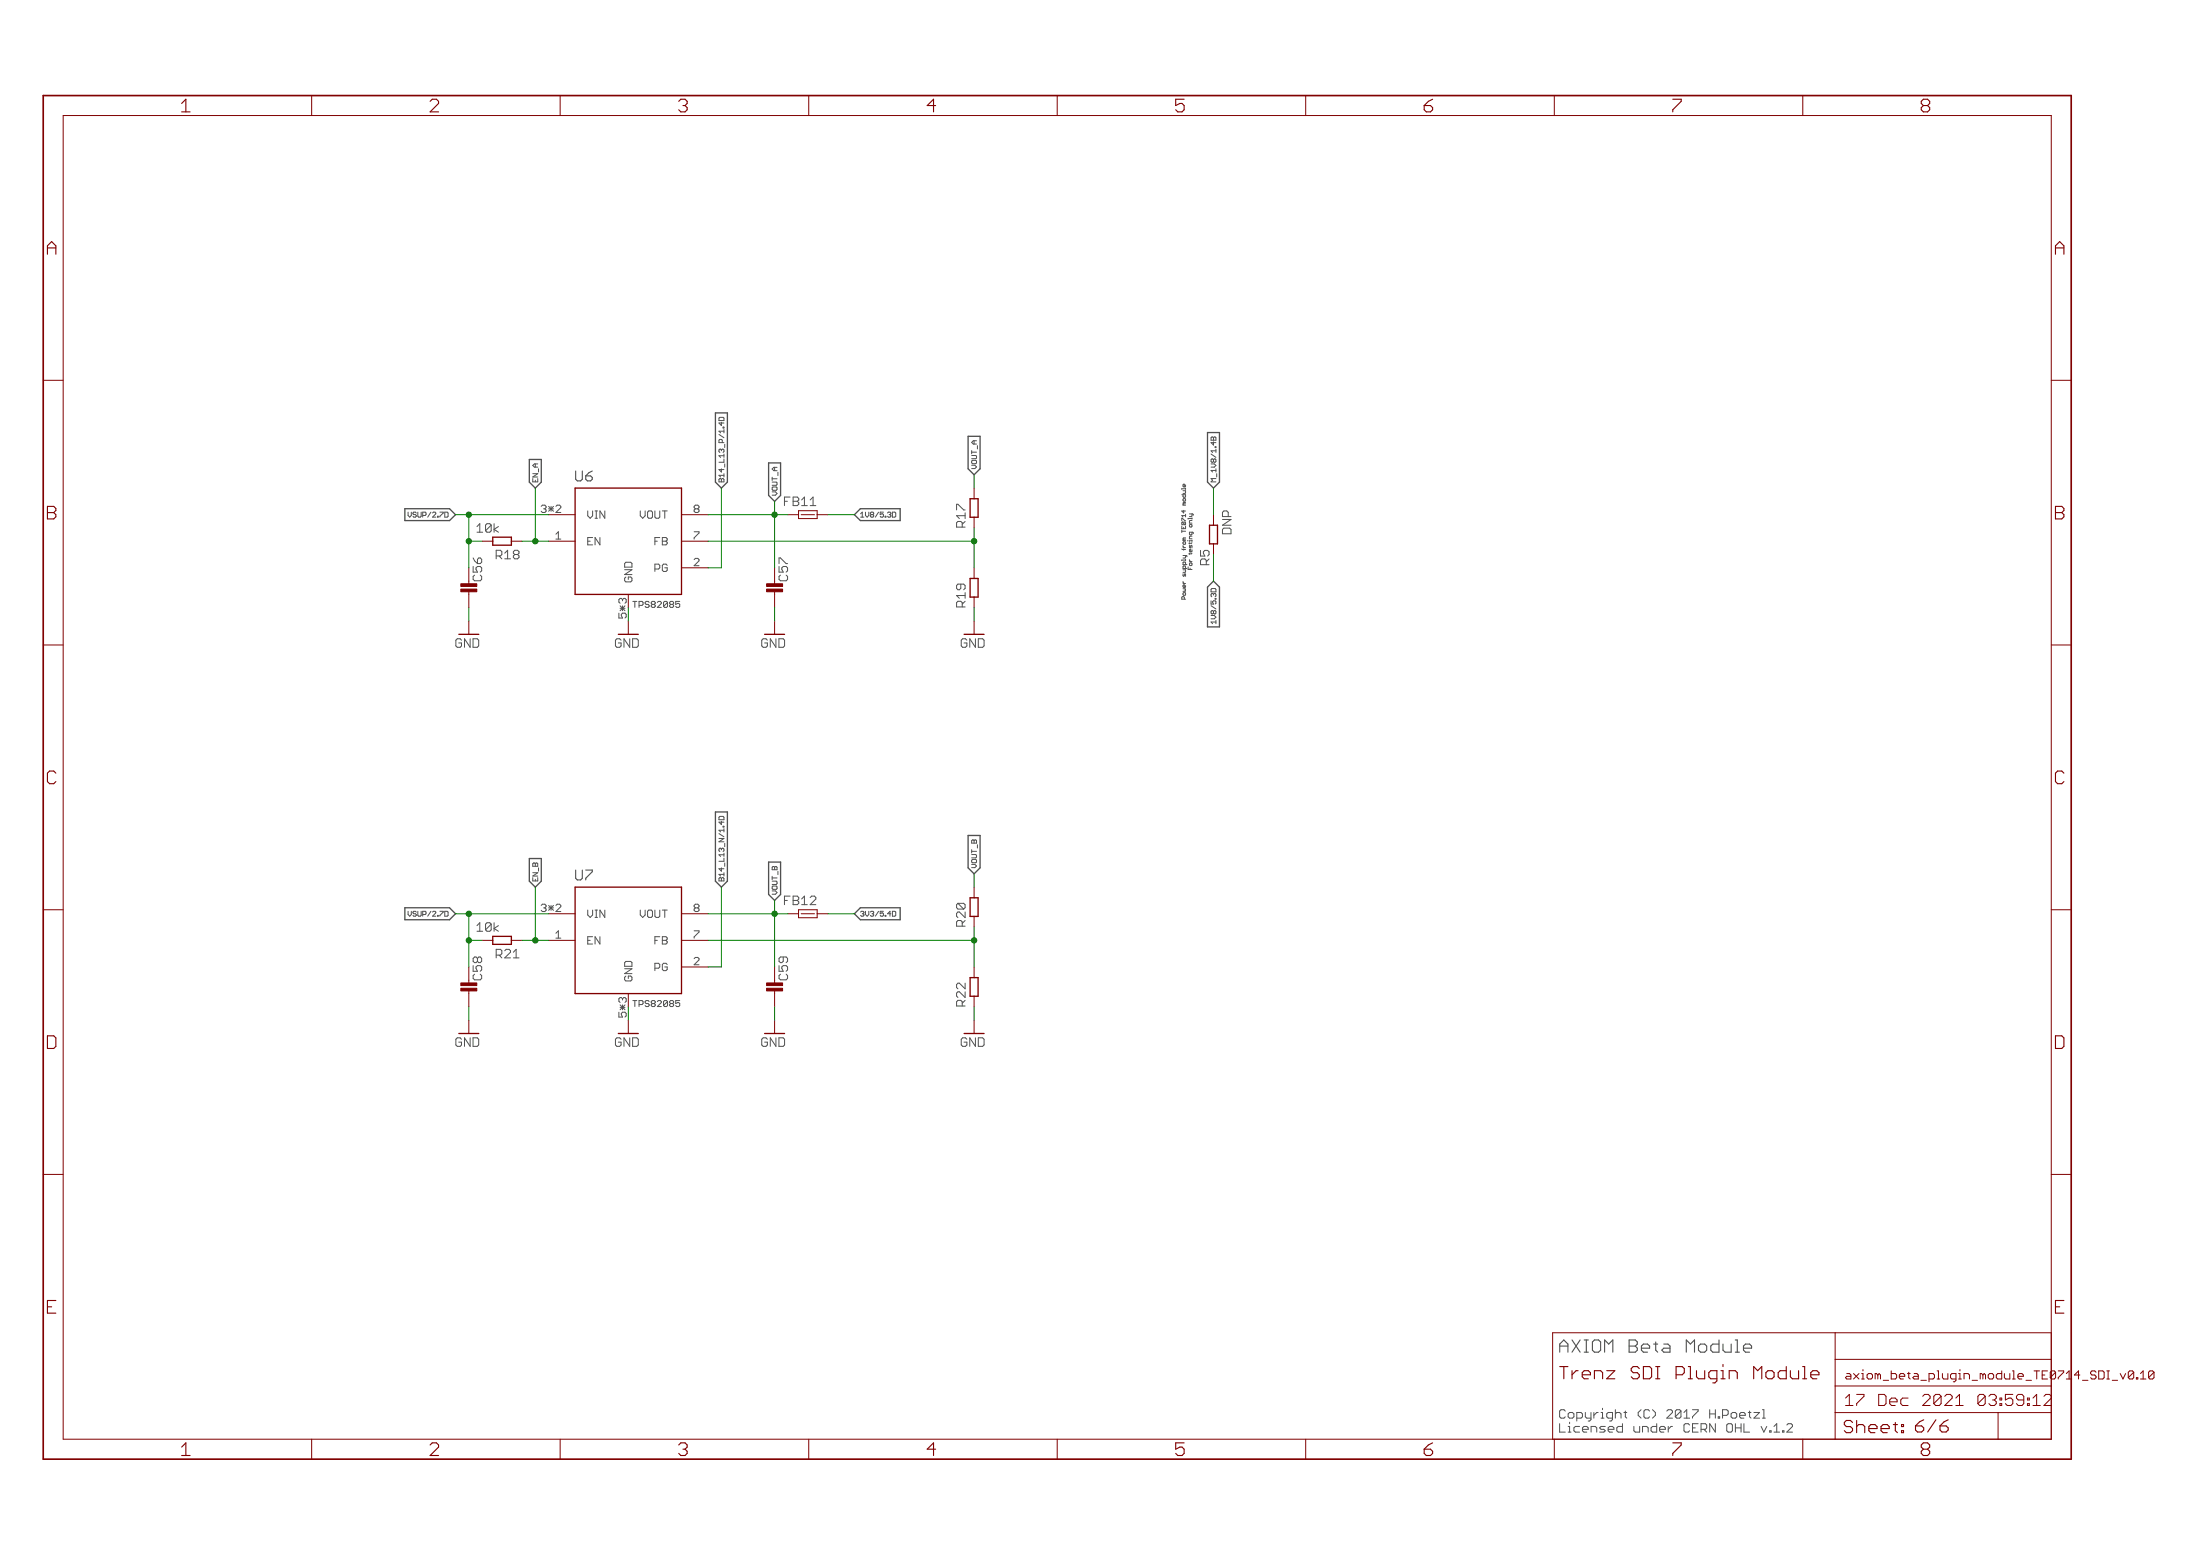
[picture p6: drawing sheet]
<svg xmlns="http://www.w3.org/2000/svg" width="420mm" height="297mm" viewBox="0 0 420 297" stroke-linecap="round" stroke-linejoin="round" font-family="sans-serif">
<path d="M109.9 89.9v1.6l.4 .3h.6M109.9 166.1v1.6l.4 .3h.6M297.9 257h1.5M298.7 255.8l-.8 .8v1.5" fill="none" stroke="#505050" stroke-width=".21"/>
<g fill="none" stroke="#505050" stroke-width=".19">
<path d="M137.3 79.8l.2-.1h.6l.2 .1v.5h-1zM77.9 97.8v.6l.4 .3 .2-.3v-.6M78.9 98.6l.1 .1h.3M79.3 97.8h-.3l-.1 .1 .1 .3h.3M101.7 91.4v.6h1v-.6M101.7 90.4h1l-1 .7h1M102.2 88.6v.6M102.2 91.7v.3M102.7 88.6h-.6l-.4 .3 .4 .3h.6M102.8 89.5v.6M103.4 96.7l.2-.3h.5l.2 .3v.2l-.2 .2M103.8 97.1h.3"/>
<path d="M104.1 97.1l.2 .3v.2l-.2 .2h-.5l-.2-.2M112.2 97.5v1l.5 .4 .5-.4M122.3 97.5v1l.4 .4M132.8 97.1l-.2-.2v-.2l.2-.3h.5l.2 .3v.2l-.2 .2M132.8 97.1l-.2 .3v.2l.2 .2h.5l.2-.2v-.2l-.2-.3M132.8 97.1h.5M137.3 88.2h1M137.3 82.9l1 .7M137.8 91.5l-.3-.1-.2 .1v.5h1M137.8 85.9l-.2-.2-.3 .2v.3l.2 .2M137.8 91.5l.1-.1 .4 .1M137.8 80.6v.6l-.5-.4h1"/>
<path d="M137.8 85.9v.2M137.8 89.5v.6l-.5-.5h1M137.8 91.5v.5M137.8 85.9l.1-.2 .4 .2M137.9 84.5v-.5l-.1-.1-.5 .1v.5h1M138.3 90.7h-1l.3 .4M138.3 87h-1l.3 .3M138.3 86.2l-.2 .2M138.3 82.3h-1l.3 .3M138.3 81.5h-.2v.2h.2M147.5 93.9h.6l.3 .3-.3 .3h-.6M147.5 91.1v.6"/>
<path d="M147.5 92h.8l.1 .2v.3l-.1 .1h-.8M147.5 91.4h.9M147.6 93h.7l.1 .1v.3l-.1 .2h-.7l-.1-.2v-.3zM147.9 89.2v.7M148.4 89.2h-.6l-.3 .3 .3 .4h.6M148.6 90.1v.7M149.8 95.7h.6M150.9 94.9h-1.1v1.6M164.4 98.1l.3-.3v.9M164.4 98.7h.6M165.3 97.8v.6l.3 .3M182.7 97.3v-1h.2l1.1 1"/>
<path d="M183.5 99.5h-.6l-.2 .3v.8h1.6M184.3 98.4h-1.6l.5 .6M185.6 88.8h.6l.3 .3-.3 .4h-.6M185.6 86v.6M185.6 87h.8l.1 .1v.3l-.1 .2h-.8M185.6 86.3h.9M185.7 87.9h.7l.1 .1v.3l-.1 .2h-.7l-.1-.2v-.3zM186 84.1v.7M186.5 84.1h-.6l-.3 .4 .3 .3h.6M186.7 85.1v.6M225.7 99.4v-.5l.7 .5M225.7 94.4h.7l-.1 .5-.4-.1v-.4"/>
<path d="M225.8 99.7l-.1 .1 .1 .4h.5M225.8 99.7h.5l.1 .1-.1 .4M225.8 99.7l.5 .5M225.9 93.7h.5l-.1 .5h-.4M225.9 95.3l.4-.1 .1 .3-.3 .2zM226.1 96.2l-.2 .2h.5M226.1 97.4v.5l-.4-.3h.7M226.1 96.2h.3M226.4 93.3h-.7v.1M226.4 92.6l-.1 .3-.4-.1v-.2l.3-.2v.5M226.4 93.2v.2M226.4 98.2v.5"/>
<path d="M226.4 98.4h-.7l.2 .3M226.4 95.9h-.3l-.2 .2 .2 .1M231.3 88.6h.6l.3 .3-.3 .3h-.6M231.3 86.7l.9 .6M231.8 83.6l-.4-.2-.1 .2v.4h.9M231.8 87.8l-.2-.2-.3 .2v.3l.1 .1 .4-.1M231.8 83.6v.4M231.8 84.3v.7l-.5-.5h.9M231.8 87.8v.3M231.8 88.1l.1 .1 .3-.1M231.8 87.8l.1-.2 .3 .2M231.8 83.6l.1-.2 .3 .2"/>
<path d="M232.2 91.4h-.9l.3 .3-.3 .3h.9M232.2 85.3h-.1v.1h.1M232.2 89.8h-.9l.3 .3M232.2 86.1h-.9l.3 .3M233.5 99.2h1.6l-1.6 1.1h1.6M234.3 97.5h-.6l-.2 .3v.8h1.6M90.4 108.1v1.1h.8M90.4 106.5l.2 .6 .6 .5M90.6 109.8l-.2 .2v.6l.2 .3h1.1M91.1 100.5l.5-.5v1.6M91.1 101.6h1.1M94.8 106.1h.8"/>
<path d="M95.3 106.1l.5 .6M95.6 105.1h-.8v1.6M106.2 102.9h.9M106.2 102l.4-.5v1.4M112.2 103.3h.5M113.2 102.6h-1v1.4h1M118.2 117.1v.9h.7l-.2-.5v-.2l.2-.2M118.4 115.7l1 .9M118.4 116.1h1M118.9 114.5l-.2-.3h-.3l-.2 .3v.4l.2 .3M119.3 108.8h1.4l-1.4 .9h1.4M119.4 115.7l-1 .9"/>
<path d="M119.5 110.2l-.2 .2v.4l.2 .3h1M120.5 107.3h-1l-.2 .3v.7h1.4M122 115.6h.6M122.6 114.8h-.6v1.2M125.1 103.3h.4M126 102.6h-.9v1.4M126 107.9l-.2-.2h-.7v1.4M126 108.4l-.2 .2h-.7M132.6 106.8l.2-.2h.5l.2 .2v.3l-.9 .9h.9M132.6 101.5h.9M133.5 101.7l-.9 1v.2M148.8 108.1v1.1h.8"/>
<path d="M148.8 107.6v-1.1h.3l1 1.1M149.1 109.8l-.3 .2v.6l.3 .3h1M183.5 114.8h-.6l-.2 .2v.9h1.6M184 111.5h-1.1l-.2 .3v.5l.2 .3h.3M184.3 113.7h-1.6l.5 .5M225.7 100.4v.5h.7v-.5M225.7 101.2v.5M225.7 104.8l.7 .1M225.7 101.4h.7M225.9 109.5l.2 .5 .1-.4 .1-.1 .1 .1v.4M225.9 103.5l.4-.1 .1 .4-.3 .1zM225.9 108.8h.5v.4l-.5 .1"/>
<path d="M225.9 113.3l.4-.2 .1 .4-.3 .1zM225.9 112.4h.4l.1 .1-.1 .4h-.4M225.9 104.2l.3 .3M225.9 111l.3 .4M225.9 111.4h.5M225.9 106h.6l.2 .3M225.9 104.5h.5M226.1 102.9l-.2 .3h.5M226.1 100.7v.2M226.1 104.8v.2M226.1 102.9h.3M226.2 114.4v-.4l-.4-.1-.1 .5h.7"/>
<path d="M226.4 106.9h-.7v.1M226.4 111.8l-.1 .3h-.2l-.2-.3 .3-.1v.4M226.4 106l-.1 .5h-.4M226.4 106.8v.2M226.4 107.8l-.1-.5-.4 .1v.4h.8M226.4 108.5l-.1-.5-.4 .2v.3h.8M226.4 102.7h-.3l-.2 .1 .2 .1M229.3 105.1v1.1h.8M230.1 106.7h-.5l-.3 .3v.8h1.6M231.3 117.5h.6l.3 .3-.3 .3h-.6M231.3 114.7v.6h.5l-.2-.3 .2-.3h.3l.1 .2M231.3 115.6l.9 .6"/>
<path d="M231.8 116.7l-.2-.1-.3 .1 .1 .5 .4-.2M231.8 113.5l-.2-.2-.3 .2v.3l.1 .1M231.8 116.7l.1-.1 .3 .1M231.8 117l.1 .2 .3-.2M231.8 113.5v.1M231.8 116.7v.3M231.8 113.5l.1-.2 .3 .2M232.2 114.2h-.1v.2h.1M232.2 118.7h-.9l.3 .4M232.2 112.5l-.1-.1h-.7l-.1 .1v.5h.9M232.2 115.2l-.1 .1M232.2 113.8l-.1 .1"/>
<path d="M234.8 100.8h-1.1l-.2 .3v.8h1.6M87.6 122.7h.5M87.9 121.9h-.6l-.2 .3v1.1l.2 .3h.6M118.1 122.7h.5M118.3 121.9h-.5l-.3 .3v1.1l.3 .3h.5M146 122.7h.6M146.3 121.9h-.5l-.3 .3v1.1l.3 .3h.5M184.1 122.7h.6M184.4 121.9h-.5l-.3 .3v1.1l.3 .3h.5M137.3 159.1l1 .6M137.5 155.9h.6l.2 .1v.5h-1v-.5zM137.8 156.8v.6l-.5-.4h1"/>
<path d="M138.3 157.7h-.2v.2h.2M138.3 158.5h-1l.3 .3M77.9 174v.6l.4 .3 .2-.3v-.6M78.9 174.8l.1 .1h.3M79.3 174h-.3l-.1 .1 .1 .3h.3M91.1 176.7l.5-.6v1.7M91.1 177.8h1.1M101.7 164.9l.2-.2 .3 .2 .3-.2 .2 .2v.5h-1zM101.7 167.5v.7h1v-.7M101.7 166.6h1l-1 .6h1M102.2 164.9v.5M102.2 167.9v.3"/>
<path d="M102.8 165.7v.6M103.4 172.8l.2-.2h.5l.2 .2v.3l-.2 .2M103.8 173.3h.3M104.1 173.3l.2 .2v.3l-.2 .2h-.5l-.2-.2M106.2 178.2l.4-.5v1.4M106.2 179.1h.9M112.2 173.7v1l.5 .4 .5-.4M112.2 179.5h.5M113.2 178.8h-1v1.4h1M122.3 173.7v1l.4 .4M125.1 179.5h.4M126 178.8h-.9v1.4"/>
<path d="M132.6 177.7h.9M132.8 173.3l-.2-.2v-.3l.2-.2h.5l.2 .2v.3l-.2 .2M132.8 173.3l-.2 .2v.3l.2 .2h.5l.2-.2v-.3l-.2-.2M132.8 173.3h.5M133.5 177.9l-.9 1v.2M137.3 164.4h1M137.3 160.1h1l-1 .6h1M137.8 167.7l-.3-.2-.2 .2v.5h1M137.8 162.1l-.2-.2-.3 .2v.3l.2 .2M137.8 162.1v.1M137.8 165.7v.6l-.5-.5h1M137.8 167.7v.5"/>
<path d="M137.8 167.7l.1-.2 .4 .2M137.8 162.1l.1-.2 .4 .2M138.3 166.9h-1l.3 .3M138.3 163.2h-1l.3 .3M138.3 162.4l-.2 .2M147.5 165.6l.1-.2 .3 .2 .4-.2 .1 .2v.4h-.9zM147.5 167.3v.6M147.5 168.2h.8l.1 .2-.1 .4h-.8M147.5 170.1h.6l.3 .3-.3 .3h-.6M147.5 167.6h.9M147.6 169.1h.7l.1 .5-.1 .2h-.7l-.1-.2zM147.9 165.6v.4"/>
<path d="M148.6 166.3v.7M149.8 171.9h.6M150.9 171.1h-1.1v1.6M164.4 174.1l.1-.1h.3l.2 .1-.2 .3M164.7 174.4h.1M164.8 174.4l.2 .2-.2 .3h-.3l-.1-.1M165.3 174v.6l.3 .3M182.9 172.4l1.1 1.1h-1.1l-.2-.2v-.6zM182.9 172.4h1.1M183.2 174.1h-.3l-.2 .3v.5l.2 .3M183.5 175.7h-.6l-.2 .3v.8h1.6M185.6 160.5l.1-.2 .3 .2 .4-.2 .1 .2v.5h-.9z"/>
<path d="M185.6 162.2v.6M185.6 163.1h.8l.1 .2-.1 .5h-.8M185.6 165h.6l.3 .3-.3 .3h-.6M185.6 162.5h.9M185.7 164.1h.7l.1 .4-.1 .2h-.7l-.1-.2zM186 160.5v.5M186.7 161.3v.6M87.6 198.9h.5M87.9 198.1h-.6l-.2 .3v1.1l.2 .2h.6M90.4 184.3v1.1h.8M90.6 186l-.2 .2v.6l.2 .2h1.1M90.9 182.7h-.3l-.2 .3v.5l.2 .3h.3"/>
<path d="M94.8 182.3h.8M95.3 182.3l.5 .6M95.6 181.2h-.8v1.7M118.1 198.9h.5M118.2 193.2v1h.7l-.2-.5v-.2l.2-.3M118.3 198.1h-.5l-.3 .3v1.1l.3 .2h.5M118.4 191.8l1 1M118.4 192.3h1M118.9 190.7l-.2-.3h-.3l-.2 .3v.4l.2 .3M119.3 184.9h1.4l-1.4 1h1.4M119.4 191.8l-1 1M119.5 186.3l-.2 .3v.4l.2 .3h1"/>
<path d="M120.5 183.5h-1l-.2 .3v.7h1.4M122 191.8h.6M122.6 191h-.6v1.2M126 184.1l-.2-.2h-.7v1.4M126 184.6l-.2 .2h-.7M132.6 183l.2-.2h.5l.2 .2v.2l-.9 1h.9M146 198.9h.6M146.3 198.1h-.5l-.3 .3v1.1l.3 .2h.5M148.8 184.3v1.1h.8M149.1 186l-.3 .2v.6l.3 .2h1M150.1 182.7h-1l-.3 .3v.5l.3 .3h.2M183.2 187.7h-.3l-.2 .3v.5l.2 .3"/>
<path d="M183.2 189.3h-.3l-.2 .3v.5l.2 .3M183.5 191h-.6l-.2 .2v.8h1.6M184.1 198.9h.6M184.4 198.1h-.5l-.3 .3v1.1l.3 .2h.5M297.9 271.8v1.6h1M298.7 269.1h-.6l-.2 .3v1.1l.2 .2h.6M335 269.6h1l-1 1.1M336.6 269.1h.3v1.6M340.4 273.1h.3v.3h-.3zM341.2 272l.3-.2h.6l.2 .2v.3l-1.1 1.1h1.1"/>
</g>
<g fill="none" stroke="#505050" stroke-width=".25">
<path d="M136.6 78.8h2.3v13.2l-1.1 1.2-1.2-1.2zM87 98.3l-1.1-1.2h-8.6v2.3h8.6M101.1 87.7h2.3v4.3l-1.2 1.2-1.1-1.2zM146.8 88.4h2.3v6.2l-1.2 1.1-1.1-1.1zM163.2 98.3l1.1-1.2h7.6v2.3h-7.6zM184.9 83.3h2.3v6.2l-1.2 1.1-1.1-1.1zM230.6 82.6h2.3v9.4l-1.1 1.2-1.2-1.2zM231.8 110.9l1.1 1.2v7.6h-2.3v-7.6zM136.6 155h2.3v13.2l-1.1 1.2-1.2-1.2zM184.9 159.5h2.3v6.2l-1.2 1.1-1.1-1.1zM77.3 173.3h8.6l1.1 1.1-1.1 1.2h-8.6zM101.1 163.9h2.3v4.3l-1.2 1.2-1.1-1.2z"/>
<path d="M146.8 164.6h2.3v6.2l-1.2 1.1-1.1-1.1zM164.3 173.3h7.6v2.3h-7.6l-1.1-1.2z"/>
</g>
<g fill="none" stroke="#800000" stroke-width=".21">
<path d="M35.5 18.9l-.8 .8M83.4 18.9h-.9l-.4 .4M83.8 19.7l-1.7 1.7h1.7M130.8 18.9h-.8l-.4 .4M178.3 18.9l-1.2 1.3h1.6M226.1 18.9h-1.6v1.3l.8-.5M272.8 19.3l-.8 .9M319.5 18.9h1.6M321.1 19.3l-1.6 1.7v.4M368.1 18.9h-.8l-.4 .4v.4l.4 .5M34.7 21.4h1.6M129.6 21l.4 .4h.8"/>
<path d="M224.5 21l.4 .4h.8M272 20.2v.8l.4 .4h.8M272 20.2h1.2M367.3 20.2l-.4 .4v.4l.4 .4h.8M367.3 20.2h.8M9.1 47.3h1.6M9.9 46.1l-.8 .8v1.6M392.6 47.3h1.6M393.4 46.1l-.8 .8v1.6M9.1 97.9h1.2M10.3 96.7h-1.2v2.4h1.2M392.6 97.9h1.2"/>
<path d="M393.8 96.7h-1.2v2.4h1.2M9.5 147.2l-.4 .4v1.6l.4 .4M393 147.2l-.4 .4v1.6l.4 .4M10.3 197.7h-1.2v2.5h1.2M393.8 197.7h-1.2v2.5h1.2M9.1 249.5h.8M10.7 248.3h-1.6v2.4h1.6M392.6 249.5h.8M394.2 248.3h-1.6v2.4h1.6M34.7 277.9h1.6M35.5 275.4l-.8 .8M83.4 275.4h-.9l-.4 .4"/>
<path d="M83.8 276.2l-1.7 1.7h1.7M129.6 277.5l.4 .4h.8M130.8 275.4h-.8l-.4 .4M178.3 275.4l-1.2 1.2h1.6M224.5 277.5l.4 .4h.8M226.1 275.4h-1.6v1.2l.8-.4M272 276.6v.9l.4 .4h.8M272 276.6h1.2M272.8 275.8l-.8 .8M297.9 260.9h1.5M319.5 275.4h1.6M321.1 275.8l-1.6 1.7v.4"/>
<path d="M344.3 260.9h.4v2.3M344.3 263.2h.7M345.8 262.4h1.6v-.4l-.4-.3h-.8l-.4 .3v.8l.4 .4h.8M352.2 273.1l.4 .4h.8M353.4 271.2h-.8l-.4 .3v.4l.4 .4h.8M367.3 276.6l-.4 .5v.4l.4 .4h.8M367.3 276.6h.8M368.1 275.4h-.8l-.4 .4v.4l.4 .4"/>
</g>
<g fill="none" stroke="#800000" stroke-width=".19">
<path d="M59.5 18.2v3.9M107 18.2v3.9M154.5 18.2v3.9M201.9 18.2v3.9M249.4 18.2v3.9M296.8 18.2v3.9M344.3 18.2v3.9M12.1 22.1h379.7v252.6h-379.7zM8.3 72.6h3.8M391.8 72.6h3.8M104.8 98.3h5M130.2 98.3h5"/>
<path d="M150.5 98.3h2M152.5 97.5h3.6v1.5h-3.6zM153 98.3h2.6M156.1 98.3h2M186 93.2v2M231.8 98.3v2M89.5 108.4v3M89.5 113v3M89.5 118.6v2.5M92.1 103.3h2M97.7 103.3h2M104.8 103.3h5"/>
<path d="M120 118.6v2.5M130.2 108.4h5M130.2 103.3h5M147.9 108.4v3M147.9 113v3M147.9 118.6v2.5M186 108.4v2M186 118.6v2.5M231.8 103.8v2.1M8.3 123.1h3.8M391.8 123.1h3.8M8.3 173.7h3.8"/>
<path d="M92.1 179.5h2M97.7 179.5h2M104.8 174.4h5M104.8 179.5h5M130.2 174.4h5M130.2 179.5h5M150.5 174.4h2M152.5 173.7h3.6v1.5h-3.6zM153 174.4h2.6M156.1 174.4h2M186 169.4v2M391.8 173.7h3.8"/>
<path d="M89.5 184.6v3M89.5 189.2v3M89.5 194.8v2.5M120 194.8v2.5M130.2 184.6h5M147.9 184.6v3M147.9 189.2v3M147.9 194.8v2.5M186 184.6v2M186 194.8v2.5M8.3 224.2h3.8M391.8 224.2h3.8"/>
<path d="M350.5 254.4v20.3M350.5 259.5h41.3M391.8 254.4h-95.3v20.3M59.5 274.7v3.9M107 274.7v3.9M154.5 274.7v3.9M201.9 274.7v3.9M249.4 274.7v3.9M296.8 274.7v3.9M344.3 274.7v3.9M350.5 269.7h41.3M350.5 264.6h41.3"/>
<path d="M352.5 268.3h1.4M352.7 262.2h.5M353.2 266.2l-.7 .7M353.5 262.7h-.8l-.3 .3 .3 .2h.8M381.6 269.7v5M390.7 266.2h.7l.4 .4v.3l-1.4 1.4h1.4M408.8 263.2h1M411.4 262v1l-.3 .2h-.5l-.3-.2M411.4 262l-.3-.3h-.5l-.3 .3v1M411.4 262l-1.1 1"/>
</g>
<g fill="none" stroke="#800000" stroke-width=".25">
<path d="M109.8 93.2h20.4v20.3h-20.4zM186 95.2h.8v3.5h-.8M94.1 102.6v1.5h3.6v-1.5M231 100.3h1.5v3.5h-1.5zM87.6 121.1h3.8M118.1 121.1h3.8M146 121.1h3.8M184.1 121.1h3.8M94.1 178.8v1.5h3.6v-1.5M109.8 169.4h20.4v20.3h-20.4zM87.6 197.3h3.8M118.1 197.3h3.8"/>
<path d="M146 197.3h3.8M184.1 197.3h3.8M186 186.6h.8v3.6h-.8"/>
</g>
<g fill="#800000" stroke="#800000" stroke-width=".19">
<path d="M146.4 112.5h3.1v.5h-3.1z"/>
<path d="M146.4 111.4h3.1v.6h-3.1z"/>
<path d="M88 112.5h3.1v.5h-3.1z"/>
<path d="M88 111.4h3.1v.6h-3.1z"/>
<path d="M146.4 188.7h3.1v.5h-3.1z"/>
<path d="M146.4 187.6h3.1v.6h-3.1z"/>
<path d="M88 188.7h3.1v.5h-3.1z"/>
<path d="M88 187.6h3.1v.6h-3.1z"/>
</g>
<path d="M8.3 18.2h387.3v260.4h-387.3z" fill="none" stroke="#800000" stroke-width=".32"/>
<g fill="none" stroke="#008000" stroke-width=".19">
<path d="M87 98.3h17.8M89.5 98.3v10.1M102.2 93.2v10.1M135.2 98.3h15.3M137.8 93.2v15.2h-2.6M147.9 95.7v12.7M158.1 98.3h5.1M186 90.6v2.6M231.8 93.2v5.1M89.5 116v2.6M89.5 103.3h2.6M99.7 103.3h5.1"/>
<path d="M120 116v2.6M135.2 103.3h50.8M147.9 116v2.6M186 100.8v7.6M186 116v2.6M231.8 105.9v5M87 174.4h17.8M89.5 174.4v10.2M89.5 179.5h2.6M99.7 179.5h5.1M102.2 169.4v10.1M135.2 174.4h15.3"/>
<path d="M135.2 179.5h50.8M137.8 169.4v15.2h-2.6M147.9 171.9v12.7M158.1 174.4h5.1M186 166.8v2.6M186 177v7.6M89.5 192.2v2.6M120 192.2v2.6M147.9 192.2v2.6M186 192.2v2.6"/>
</g>
<g fill="#008000" stroke="#008000" stroke-width=".19">
<circle cx="147.9" cy="98.3" r=".51"/>
<circle cx="102.2" cy="103.3" r=".51"/>
<circle cx="147.9" cy="174.4" r=".51"/>
<circle cx="102.2" cy="179.5" r=".51"/>
<circle cx="186" cy="179.5" r=".51"/>
<circle cx="186" cy="103.3" r=".51"/>
<circle cx="89.5" cy="174.4" r=".51"/>
<circle cx="89.5" cy="179.5" r=".51"/>
<circle cx="89.5" cy="98.3" r=".51"/>
<circle cx="89.5" cy="103.3" r=".51"/>
</g>
<g font-size="3.7" fill="#800000">
<text x="36.2" y="21.4">1</text>
<text x="83.6" y="21.4">2</text>
<text x="131.1" y="21.4">3</text>
<text x="178.5" y="21.4">4</text>
<text x="226" y="21.4">5</text>
<text x="273.5" y="21.4">6</text>
<text x="320.9" y="21.4">7</text>
<text x="368.4" y="21.4">8</text>
<text x="10.4" y="48.6">A</text>
<text x="393.9" y="48.6">A</text>
<text x="10.4" y="99.2">B</text>
<text x="393.9" y="99.2">B</text>
<text x="10.4" y="149.7">C</text>
<text x="393.9" y="149.7">C</text>
<text x="10.3" y="200.2">D</text>
<text x="393.8" y="200.2">D</text>
<text x="36.2" y="277.9">1</text>
<text x="83.6" y="277.9">2</text>
<text x="131.1" y="277.9">3</text>
<text x="178.5" y="277.9">4</text>
<text x="226" y="277.9">5</text>
<text x="273.5" y="277.9">6</text>
<text x="320.9" y="277.9">7</text>
<text x="368.4" y="277.9">8</text>
</g>
<text font-size="3.6" fill="#505050" x="299.3" y="258.2">AXIOM Beta Module</text>
<g font-size="3.6" fill="#800000">
<text x="299.3" y="263.3">Trenz SDI Plugin Module</text>
<text x="353.7" y="273.6">Sheet: 6/6</text>
</g>
<g font-size="3.2" fill="#800000">
<text x="353.9" y="268.4">17 Dec 2021</text>
<text x="375.5" y="268.4">03:59:12</text>
</g>
<g font-size="2.9" fill="#505050">
<text x="111.4" y="91.9">U6</text>
<text x="111.4" y="168.1">U7</text>
</g>
<g font-size="2.5" fill="#800000">
<text x="92.6" y="101.7">10k</text>
<text x="185.9" y="100.7" transform="rotate(-90 185.9 100.7)">R17</text>
<text x="185.9" y="115.9" transform="rotate(-90 185.9 115.9)">R19</text>
<text x="92.6" y="177.9">10k</text>
<text x="185.9" y="176.9" transform="rotate(-90 185.9 176.9)">R20</text>
<text x="185.9" y="192.1" transform="rotate(-90 185.9 192.1)">R22</text>
</g>
<g font-size="2.5" fill="#505050">
<text x="151.4" y="96.6">FB11</text>
<text x="96.2" y="106.8">R18</text>
<text x="232.5" y="107.9" transform="rotate(-90 232.5 107.9)">R5</text>
<text x="236.7" y="102.2" transform="rotate(-90 236.7 102.2)">DNP</text>
<text x="93.6" y="110.9" transform="rotate(-90 93.6 110.9)">C56</text>
<text x="152" y="110.9" transform="rotate(-90 152 110.9)">C57</text>
<text x="88.5" y="123.6">GND</text>
<text x="119" y="123.6">GND</text>
<text x="146.9" y="123.6">GND</text>
<text x="185" y="123.6">GND</text>
<text x="151.4" y="172.8">FB12</text>
<text x="96.2" y="182.9">R21</text>
<text x="93.6" y="187.1" transform="rotate(-90 93.6 187.1)">C58</text>
<text x="152" y="187.1" transform="rotate(-90 152 187.1)">C59</text>
<text x="88.5" y="199.8">GND</text>
<text x="119" y="199.8">GND</text>
<text x="146.9" y="199.8">GND</text>
<text x="185" y="199.8">GND</text>
<text x="299.3" y="270.8">Copyright (C) 2017 H.Poetzl</text>
<text x="299.3" y="273.5">Licensed under CERN OHL v.1.2</text>
</g>
<g font-size="2.3" fill="#800000">
<text x="353.9" y="263.3">axiom_beta_plugin_module_TE0714</text>
<text x="396.1" y="263.3">_SDI_v0.10</text>
</g>
<g font-size="2.1" fill="#505050">
<text x="105.2" y="97.9">3*2</text>
<text x="113.7" y="99">VIN</text>
<text x="123.3" y="99">VOUT</text>
<text x="113.7" y="104.1">EN</text>
<text x="126.7" y="104.1">FB</text>
<text x="134" y="103">7</text>
<text x="122.3" y="111.1" transform="rotate(-90 122.3 111.1)">GND</text>
<text x="126.4" y="109.2">PG</text>
<text x="105.2" y="174.1">3*2</text>
<text x="113.7" y="175.2">VIN</text>
<text x="123.3" y="175.2">VOUT</text>
<text x="134" y="179.2">7</text>
<text x="113.7" y="180.3">EN</text>
<text x="126.4" y="185.4">PG</text>
<text x="126.7" y="180.3">FB</text>
<text x="122.3" y="187.3" transform="rotate(-90 122.3 187.3)">GND</text>
</g>
<g font-size="2.1" fill="#800000">
<text x="121.2" y="117.6" transform="rotate(-90 121.2 117.6)">5*3</text>
<text x="121.2" y="193.8" transform="rotate(-90 121.2 193.8)">5*3</text>
</g>
<g font-size="1.8" fill="#505050">
<text x="122.8" y="116">TPS82085</text>
<text x="122.8" y="192.2">TPS82085</text>
</g>
<g font-size="1.4" fill="#505050">
<text x="139.8" y="92" transform="rotate(-90 139.8 92)">B14_L13_P/1.4D</text>
<text x="233.8" y="92" transform="rotate(-90 233.8 92)">M_1V8/1.4B</text>
<text x="79.7" y="98.8">VSUP/2.7D</text>
<text x="165.8" y="98.8">1V8/5.3D</text>
<text x="233.8" y="118.7" transform="rotate(-90 233.8 118.7)">1V8/5.3D</text>
<text x="139.8" y="168.2" transform="rotate(-90 139.8 168.2)">B14_L13_N/1.4D</text>
<text x="79.7" y="174.9">VSUP/2.7D</text>
<text x="165.8" y="174.9">3V3/5.4D</text>
</g>
<text font-size="1.1" fill="#505050" x="228" y="113.3" transform="rotate(-90 228 113.3)">Power supply from TE0714 module</text>
</svg>
